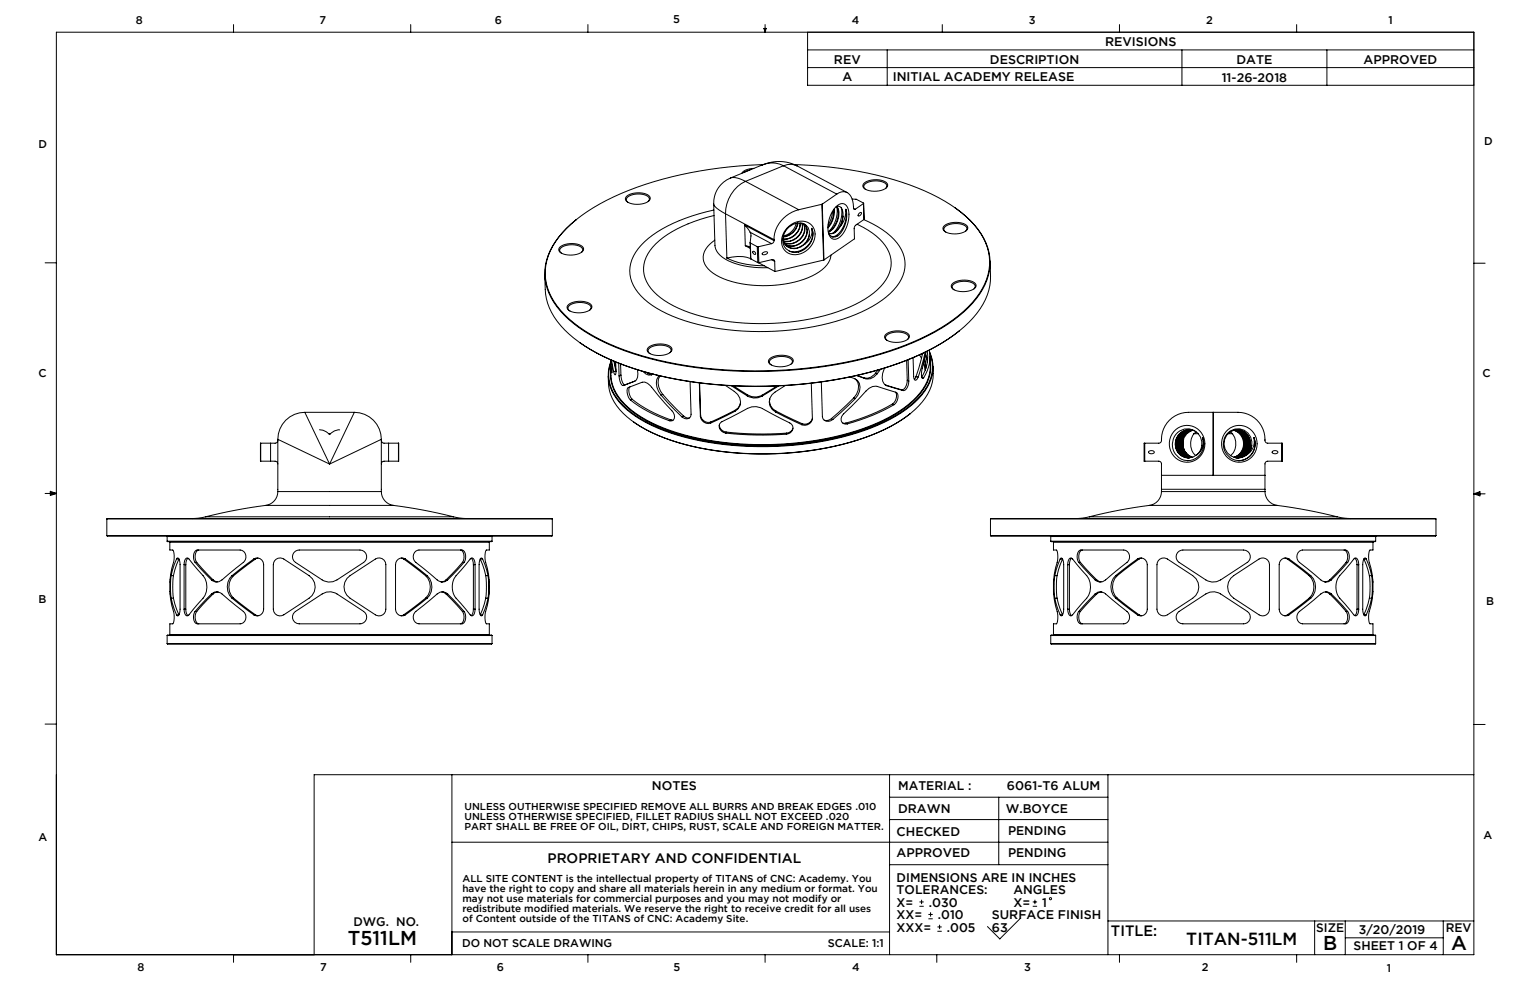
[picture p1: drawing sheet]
<svg xmlns="http://www.w3.org/2000/svg" width="432mm" height="279mm" viewBox="0 0 432 279" stroke-linecap="round" stroke-linejoin="round" font-family="sans-serif">
<g fill="none" stroke="#000" stroke-width=".28">
<path d="M15.9 9.1h400.1v260.3h-400.1zM65.9 6.9v2.2M115.9 6.9v2.2M165.9 6.9v2.2M215.6 8h.6l-.3 1.1zM215.7 8l.2 1.1M215.9 6.9v2.2M216 8l-.1 1.1M227.9 9.1v15h188.1M227.9 14.1h188.1M227.9 19.1h188.1M250.4 14.1v10"/>
<path d="M265.9 6.9v2.2M315.9 6.9v2.2M333.6 14.1v10M365.9 6.9v2.2M374.5 14.1v10M176.9 55.4a5.7 5.7 0 0 1 6.5 .1 1.28 1.28 0 0 1-1.1 1.7 5.6 5.6 0 0 1-5.6-.6 .9 .9 0 0 1 .2-1.2zM182.9 56.9l.1-.1a1.01 1.01 0 0 0 .2-1 1.01 1.01 0 0 0-.9-.7 5.4 5.4 0 0 0-5.4 .8 .83 .83 0 0 0 .3 1.2M201.4 57.6l.4 11.6a5.6 5.6 0 0 0 3.8 4.4 24.3 24.3 0 0 0 11.1 2M201.4 57.6l.4 .7 .7 .6 2.3 1.4M201.4 57.5v.1M201.5 59.3a45.5 45.5 0 0 0-18.5 8 11.7 11.7 0 0 0-5.2 10.2 13.9 13.9 0 0 0 7.5 9.5 58.1 58.1 0 0 0 28.9 6.6 66.9 66.9 0 0 0 32.1-7.2 17.3 17.3 0 0 0 8.9-9.7 10 10 0 0 0-3.8-10.1l-3.6-2.6-4-2M206.2 50.2a7.7 7.7 0 0 0-4.8 7.3"/>
<path d="M206.2 50.2l.3-.1a5.8 5.8 0 0 1 3.9 1.1M210.4 51.2a10.2 10.2 0 0 0-5.6 9.1M210.4 51.2l15 8M211.6 48l-1.6 .6M212.8 47.5a3.9 3.9 0 0 0-3.5 1.4M215.2 46.5a11.4 11.4 0 0 1 9.7 .3l14.2 7.5M221.1 46.8a4.1 4.1 0 0 1 3.8 0M221.1 46.8a6.9 6.9 0 0 0-6-.2l-8.9 3.6M221.1 46.8l-10.7 4.4M221.1 46.8l15.1 8M224.2 46.4a99.3 99.3 0 0 1 38.7 8.4 32.1 32.1 0 0 1 14.6 12.3 14.8 14.8 0 0 1-2.1 17 46.5 46.5 0 0 1-19.8 13.3 124.1 124.1 0 0 1-76.9 2.2 46 46 0 0 1-20.4-12 15.1 15.1 0 0 1-.6-20.7 46.5 46.5 0 0 1 19.8-13.2 116 116 0 0 1 37.9-7.3M225.4 59.2a9 9 0 0 0-7 8.4"/>
<path d="M232 57.7l-6.6 1.5M232 57.7l.4 15.7M232.1 57.6l-.1 .1M232.1 57.6l.4 15.8M235 59.7l-.4 1.9-.9 1.9M235.3 59.2a6.5 6.5 0 0 1-1.6 4.9M235.4 59a6.6 6.6 0 0 1-1.7 5.3M235.9 58.4a1.88 1.88 0 0 1 2-.9 1.88 1.88 0 0 1 1.5 1.6 8.1 8.1 0 0 1-3.2 8.3 1.82 1.82 0 0 1-2.4-1.8 8.9 8.9 0 0 1 2.1-7.2zM236 58.4l.7-.2a2.25 2.25 0 0 1 1.2 2.8M236.1 58.3a5 5 0 0 1-.7 5.7l-.8 .9-.8 .5M236.2 54.8a2.71 2.71 0 0 1 2.9-.5 2.71 2.71 0 0 1 1.6 2.5l.2 1.9a.31 .31 0 0 0 .1 .4 .31 .31 0 0 0 .4 0M236.2 54.8l-4.1 2.8"/>
<path d="M236.2 58.4a7.9 7.9 0 0 1-2.4 7M236.2 58.3a4.1 4.1 0 0 1 .2 4.1 4.8 4.8 0 0 1-2.6 3.1M237.4 58.6a7.8 7.8 0 0 1-2.3 7.1M238.7 59.1a7.4 7.4 0 0 1-3.2 7.6l-.6 .1M238.7 59.1a7.7 7.7 0 0 1-2.3 7.5 1.64 1.64 0 0 1-2.6-.8M238.7 59.1l-.3 2.6-1.3 2.2M240.5 56.2h1.2l2 1.2M240.9 58.8l.5 .3M243.7 57.4l-2.3 1.7M243.7 57.4l.1 4.5M243.9 51.7a5.7 5.7 0 0 1 6.5 .1 1.28 1.28 0 0 1-1.1 1.7 5.6 5.6 0 0 1-5.6-.6 .9 .9 0 0 1 .2-1.2zM249.9 53.2l.1-.1a1.01 1.01 0 0 0 .2-1 1.01 1.01 0 0 0-.9-.7 5.4 5.4 0 0 0-5.4 .8 .83 .83 0 0 0 .3 1.2"/>
<path d="M269.5 58.6a22.5 22.5 0 0 1 9.6 12.5 16 16 0 0 1-4.6 14.4 51.5 51.5 0 0 1-21.1 12.9 125.8 125.8 0 0 1-72.4 2.1 51 51 0 0 1-21.8-11.5 15.5 15.5 0 0 1-4.5-16.8 25.2 25.2 0 0 1 8-10.3M12.7 74.2h3.2M158.1 69.7a5.7 5.7 0 0 1 6.5 .1 1.28 1.28 0 0 1-1.2 1.8 5.6 5.6 0 0 1-5.6-.7 .9 .9 0 0 1 .3-1.2zM164.1 71.2l.1-.1a1.01 1.01 0 0 0 .2-1 1.01 1.01 0 0 0-.9-.6 5.4 5.4 0 0 0-5.4 .7 .83 .83 0 0 0 .2 1.2M201.5 60.8a36.6 36.6 0 0 0-16.4 8 9 9 0 0 0-2.6 10.7 19.2 19.2 0 0 0 10.5 8.2 67.8 67.8 0 0 0 46.8-1 21.2 21.2 0 0 0 10.8-8.6 8.5 8.5 0 0 0-2.3-10.6l-3.3-2.5-3.1-1.7M201.7 67.8a5.7 5.7 0 0 0-3.1 6.1 8.9 8.9 0 0 0 5.6 4.8 34.2 34.2 0 0 0 26-1.4 7.2 7.2 0 0 0 4.3-5.3M204.8 60.3l13.6 7.3M204.8 60.3l.3 12.5M205.1 72.8h.1a9.9 9.9 0 0 1 6.7 .2M205.1 72.8a22.9 22.9 0 0 0 10.6 2.2M210.2 63.5l1.5 2.1M210.2 63.5l8.3 4.4"/>
<path d="M210.2 63.5l.1 5.9M210.3 69.4l1.1 .2 .3 .3M210.3 69.4l1.5 .7M211.7 68.5l.1 4.5M211.7 68.5l.1 .1M211.7 65.6l.2 .9-.2 2M211.7 65.6l6.1 3.2M211.8 68.6l1.9 1M211.8 68.6l.1 4.5M211.8 73l.1 .1M211.9 73.1l2 1M212.5 71a.5 .5 0 0 1 .6 .2 .5 .5 0 0 1-.1 .6l-.5-.4z"/>
<path d="M213.7 69.6h.3M213.7 69.6l.2 4.5M213.9 74.1h.3M214 69.6l.2 4.5M214.1 74.2l4.6 2.4M215.2 71.4a.87 .87 0 0 1 1.4 0 .91 .91 0 0 1-1.5 .2zM217.7 73.3l.9 .5M217.8 68.8l-3.8 .8M218.4 67.6l.1 .3M218.5 67.9l-.2 .5-.5 .4M218.6 73.8l-.1-.4-.5-.2-3.8 .9M218.6 73.8l.1 2.8"/>
<path d="M221 67.4a3.3 3.3 0 0 0 5.1 2.3l1.1-.8M221.1 68a4.4 4.4 0 0 0 5.2-5 4.3 4.3 0 0 1-5.2 5.1M222.2 64.3a4.7 4.7 0 0 1 7.2-.3 5.6 5.6 0 0 1-4.1 7.8 3.8 3.8 0 0 1-4-1.3 3.8 3.8 0 0 1-.4-4.1zM224.7 63.1a4.7 4.7 0 0 1-3.6 3.5M225.1 63a4.5 4.5 0 0 1-4 3.8M225.2 62.9a4.4 4.4 0 0 1-4.1 4M225.8 63a4.4 4.4 0 0 1-4.8 4.5M225.9 63a4.4 4.4 0 0 1-4.9 4.5M226.7 63.2a4.1 4.1 0 0 1-3.3 5.5l-1.2 .1-1-.3a4.2 4.2 0 0 0 4.5-.8 4.2 4.2 0 0 0 1.2-4.5M227 63.2a4 4 0 0 1-2.9 6.2h-1.2l-1.3-.5a4.2 4.2 0 0 0 4.7-.5 4.2 4.2 0 0 0 1.2-4.6l-.4-.4M228.4 66.2a4.5 4.5 0 0 1-1.2 2.7M228.4 66.2a4.2 4.2 0 0 1-6.6 3"/>
<path d="M229.1 64.4a4.3 4.3 0 0 1-1.9 4.5M229.1 64.4a5.1 5.1 0 0 1-6.2 6.5 4.1 4.1 0 0 1-.2-6.8 3.6 3.6 0 0 1 5.4 .1l.3 1.1v.9M229.1 64.4a5.2 5.2 0 0 1-6.4 6.4M232.4 73.4l-13.7 3.2M232.5 73.4h-.1M237.1 63.9a3.5 3.5 0 0 1-2.8 2.1l-.5-.3M237.9 61l-.2 1.5-.6 1.4M237.9 61a5.4 5.4 0 0 1-3.3 4.9l-.5-.1M242.5 60.2a.37 .37 0 0 1 .6-.2 .37 .37 0 0 1-.2 .6l-.1 .1a.37 .37 0 0 1-.6 .2 .37 .37 0 0 1 .2-.6zM243.8 61.9l-2.3 1.7-.3 .4v3.4l-8.7 6M266.5 63.7a5.7 5.7 0 0 1 6.5 .1 1.28 1.28 0 0 1-1.1 1.8 5.6 5.6 0 0 1-5.6-.6 .9 .9 0 0 1 .2-1.3zM268.9 80a5.7 5.7 0 0 1 6.4 .1 1.28 1.28 0 0 1-1.1 1.8 5.6 5.6 0 0 1-5.6-.7 .9 .9 0 0 1 .3-1.2z"/>
<path d="M272.5 65.2h.1a1.01 1.01 0 0 0 .2-1.1 1.01 1.01 0 0 0-.9-.6 5.4 5.4 0 0 0-5.4 .7 .83 .83 0 0 0 .3 1.2M279.4 73.7l.1 4.2a17.5 17.5 0 0 1-6 13 56.7 56.7 0 0 1-22.3 12.4 126.4 126.4 0 0 1-70.1 1.4 51 51 0 0 1-21.7-11.6 17.2 17.2 0 0 1-5.5-11.4l-.1-4.1M416 74.3h3.1M160.4 86a5.7 5.7 0 0 1 6.5 .1 1.28 1.28 0 0 1-1.1 1.8 5.6 5.6 0 0 1-5.6-.7 .9 .9 0 0 1 .2-1.2zM166.5 87.5v-.1a1.01 1.01 0 0 0 .2-1 1.01 1.01 0 0 0-.9-.7 5.4 5.4 0 0 0-5.3 .8 .83 .83 0 0 0 .2 1.2M183 98a5.7 5.7 0 0 1 6.5 .1 1.28 1.28 0 0 1-1.1 1.8 5.6 5.6 0 0 1-5.6-.6 .9 .9 0 0 1 .2-1.3zM189.1 99.5a1.01 1.01 0 0 0 .2-1.1 1.01 1.01 0 0 0-.9-.6 5.4 5.4 0 0 0-5.3 .7 .83 .83 0 0 0 .2 1.2M250 94.3a5.7 5.7 0 0 1 6.5 .1 1.28 1.28 0 0 1-1.1 1.8 5.6 5.6 0 0 1-5.6-.6 .9 .9 0 0 1 .2-1.3zM256.1 95.9v-.1a1.01 1.01 0 0 0 .2-1.1 1.01 1.01 0 0 0-.9-.6 5.4 5.4 0 0 0-5.3 .7 .83 .83 0 0 0 .2 1.2M260.4 99.9l-1.9 6.4M261.1 99.4l-1.9 7M261.2 99.9l.6 1.9"/>
<path d="M261.4 99.3l-1.3 5.7 .1 1.5 .1 .3 .4-.2M261.7 99.1a10.4 10.4 0 0 1-1.5 7.3M262.3 98.8a10.6 10.6 0 0 1-1.6 7.8M262.4 99.4a11 11 0 0 1-2.2 12 38.9 38.9 0 0 1-18.3 10.8 91.4 91.4 0 0 1-52.6 0 31.7 31.7 0 0 1-15.3-9.7 10.6 10.6 0 0 1-1.6-10.4M262.4 99.6a11 11 0 0 1-2.3 11.7 38.8 38.8 0 0 1-18.3 10.7 91.2 91.2 0 0 1-52.4 .1 31.6 31.6 0 0 1-15.3-9.7 10.6 10.6 0 0 1-1.8-10M270.7 93.4a69.2 69.2 0 0 1-27 12.1 127 127 0 0 1-62.5-.8 58.4 58.4 0 0 1-17.5-8M274.9 81.5h.1a1.01 1.01 0 0 0 .1-1.1 1.01 1.01 0 0 0-.8-.6 5.4 5.4 0 0 0-5.4 .7 .83 .83 0 0 0 .2 1.2M86 116.4l7 14.6M86 116.4a7.6 7.6 0 0 0-7.6 7.6M86 116.4h14M100 116.4a7.6 7.6 0 0 1 7.6 7.6M100 116.4l-7 14.6"/>
<path d="M172.4 101.6l-.1 1.4 .3 2M172.5 101.6l.2 3.6-.1-.2M172.6 105h.1M172.6 101.7l.6 3.1M173.3 102l.5 2.8h-.6M173.7 102.1l-.3 .8M173.8 102.2v3.1l-.1 .5-.5-1M173.8 102.4l-.3 .8M173.8 104.1v.4M174.6 102.5l.1 3.6M174.7 106.1l.2 1.4a1.4 1.4 0 0 0 1 1.3M175.1 102.7l.1 3.2"/>
<path d="M175.2 105.9l.4 1.7a.98 .98 0 0 0 .8 1M175.2 105.9l-.5 .2M175.3 102.8l-.1 .2M176.4 108.6l-.5 .2M177.8 109.2a3.1 3.1 0 0 0 .6 3.5M177.9 112.9a2.98 2.98 0 0 1-.6-3.5l3.9-1.5a2.84 2.84 0 0 1 2.7 1.4l3.7 4.5a5.6 5.6 0 0 1 2.8 3.8 1.08 1.08 0 0 1-1.5 1.1M177.9 112.9a36.8 36.8 0 0 0 11 5.8M178.4 112.7a36.3 36.3 0 0 0 11 5.8M178.4 112.7l-.5 .2M179.2 107.6l-2.8 1M179.9 104.3a2.62 2.62 0 0 1-1.9 3.7l-2.1 .8M181.5 104.8a2.07 2.07 0 0 0 2.8 .8h-1.1l-.7-.5"/>
<path d="M186.2 106a3.8 3.8 0 0 0 .4 5.5M186.3 106.1a4.2 4.2 0 0 0 .8 5.2M186.6 111.5l5.8 6.1M187.1 111.3l5.8 6.1M187.1 111.3l-.5 .2M189.4 118.5l.5 .1M189.4 118.5l-.5 .2M192.9 117.4l.6 .4 1 .2M192.9 117.4l-.5 .2M194.8 107.7l.2 9.2a1.41 1.41 0 0 1-1 1.3 1.41 1.41 0 0 1-1.6-.6M197.4 108.1l.3 9.4M197.4 108.1l.3 9.1"/>
<path d="M197.7 117.5a2.23 2.23 0 0 0 2.9 1.9M197.7 117.2a2.24 2.24 0 0 0 2.9 1.9M197.7 117.2v.3M200.6 119.1v.3M203 119.9a2.04 2.04 0 0 0 1.9 2M204.7 108.8a9.6 9.6 0 0 1 4.1 3.5 2.95 2.95 0 0 1-1.4 3.8M206.4 108.9l4.5 2.8M207 108.9l4 2.5M207.4 116.1l-6.8 3.3M207.5 115.8l-6.9 3.3M207.5 115.8l-.1 .3M209 113.7l-.7 1.4-.8 .7"/>
<path d="M210.9 111.7a4.1 4.1 0 0 0 4.2 .1M211 111.4a4 4 0 0 0 4.1 .1M211 111.4l-.1 .3M215.1 111.5v.3M217.3 112.6a3.1 3.1 0 0 0 1.7 3.4M217.3 101.2a5.7 5.7 0 0 1 6.4 .1 1.28 1.28 0 0 1-1.1 1.8 5.6 5.6 0 0 1-5.6-.6 .9 .9 0 0 1 .3-1.3zM218.9 116.3l7.4 3.6M219 116l7.3 3.6M219 116l-.1 .3M219.3 108.9l-4.2 2.6M219.8 108.9l-4.7 2.9M221.6 108.8a9.6 9.6 0 0 0-4.3 3.6 3.2 3.2 0 0 0 1.6 3.9"/>
<path d="M223.3 102.7h.1a1.01 1.01 0 0 0 .1-1.1 1.01 1.01 0 0 0-.8-.6 5.4 5.4 0 0 0-5.4 .7 .83 .83 0 0 0 .2 1.2M226.3 119.6v.3M229 108.2l.3 9.9a2.16 2.16 0 0 1-3 1.8M229.2 118.2a2.19 2.19 0 0 1-2.9 1.4M231.8 107.8l.3 9.8a1.65 1.65 0 0 0 1.2 1.4 1.65 1.65 0 0 0 1.7-.6M234.6 118.2a2.07 2.07 0 0 1-2 .4M234.6 118.2l.4 .2M237.9 119.4h.8M238.7 119.4l.4 .2M239.9 106.4a3.2 3.2 0 0 1 2.7 1.9 3.2 3.2 0 0 1-.5 3.3l-.7 .9M241 112.3l-6.4 5.9M241 112.3l.4 .2"/>
<path d="M241.3 106.9a3.5 3.5 0 0 1-.3 5.4M241.4 112.5l-6.4 5.9M241.7 106l2.6 .9M241.9 106l2 .7M243.9 106.7l.4 .2M247.1 105.3a3.1 3.1 0 0 1-3.2 1.4M247.1 105.3l.4 .3M247.5 105.6a2.94 2.94 0 0 1-3.2 1.3M247.8 104.4l-.7 .9M248.5 104.2l-1 1.4M249.7 103.8a4.5 4.5 0 0 0-.1 4.6l.7 .5M250.3 108.9l4.6 1.3"/>
<path d="M250.3 108.9l-.5-.3 4.7 1.4M251.9 114a54.4 54.4 0 0 1-13.2 5.4M251.9 114l.4 .2M252.3 114.2a2.73 2.73 0 0 0 .9-3.3l-3.7-1.2a3.7 3.7 0 0 0-5.1 .7l-6.3 6.4a1.53 1.53 0 0 0-.7 1.9 1.53 1.53 0 0 0 1.7 .9M252.3 114.2a55.2 55.2 0 0 1-13.2 5.4M252.7 110.7a2.53 2.53 0 0 1-.8 3.3M254.5 110l.4 .2M255.9 101.7l.1 5.6M256 107.3v.1a2.33 2.33 0 0 1-1.5 2.6M256 107.3l.5 .3M256.3 101.5l.2 6.1M256.5 107.6l-.1 .5a1.98 1.98 0 0 1-1.5 2.1"/>
<path d="M256.9 116.7a54.3 54.3 0 0 1-23.7 9.8 88.9 88.9 0 0 1-45.7-2.9l-5.1-2.3-3.6-2.2M257.7 101l.2 5.4 .2 .8h.6l.5-.8M258.5 106.3l-.4 .8M258.5 106.3l.7 .1M259.5 100.2l.6 .9M260.2 106.6h.5M260.9 101.5l.2 2.9-.4-1.9M261 101.2l.3 2.8M261.2 100.2l.5 2.1M262.5 100.4a13.4 13.4 0 0 1-4.9 12.7 47.2 47.2 0 0 1-20.4 9.8 89.8 89.8 0 0 1-47.9-1.3 30.1 30.1 0 0 1-14.8-9.7 12.6 12.6 0 0 1-2.2-8.7M262.5 101.7a12.4 12.4 0 0 1-4.5 11.3 46.1 46.1 0 0 1-20.2 9.9 90.4 90.4 0 0 1-48.1-1 31.2 31.2 0 0 1-15.1-9.6 10.8 10.8 0 0 1-2.2-7.8M263.3 103.3a13.3 13.3 0 0 1-5 12.3 48.1 48.1 0 0 1-20.6 9.8 91.6 91.6 0 0 1-48.4-1.2 31.7 31.7 0 0 1-15.2-9.6 12.2 12.2 0 0 1-2.4-8.4"/>
<path d="M342.3 116.4h.2M342.3 116.4h-6.9a7.9 7.9 0 0 0-7.7 8.3l-.7 .4h-3.9M342.3 116.4v17.7M342.5 116.4h6.9a7.9 7.9 0 0 1 7.7 8.3l.7 .4h3.9M342.5 116.4v17.7M12.7 139.3h3.2M14.2 139l1.7 .3M14.2 138.7l1.7 .6-1.7 .5zM15.9 139.3l-1.7 .2M73.6 125.1v5.1M73.6 125.1h2.8M73.6 130.2h2.8"/>
<path d="M76.4 130.2h.5a1.29 1.29 0 0 1 1.5 .7M76.4 125.1v5.1M78.4 138.7a3.9 3.9 0 0 1-3.4 3.9M78.4 124l14.6 7M78.4 124.3a1.3 1.3 0 0 1-1.7 .8h-.3M78.4 138.7h29.2M78.4 124v14.7M90.2 121.3l1 .1 1.6 1M92.8 122.4h.5M92.8 122.4l.2 .3 .3-.3M95.9 121.3a3.5 3.5 0 0 0-2.6 1.1M107.6 138.7a3.9 3.9 0 0 0 3.5 3.9"/>
<path d="M107.6 124l-14.6 7M107.6 124.3a1.41 1.41 0 0 0 1.7 .8h.4M107.6 124v14.7M109.7 130.2h-.7a1.09 1.09 0 0 0-1.4 .7M109.7 125.1v5.1M109.7 125.1h2.8M109.7 130.2h2.8M112.5 125.1v5.1M204.9 122.2a1.77 1.77 0 0 1-1.8-1.2 1.77 1.77 0 0 1 .6-2l7.3-3.8a4.4 4.4 0 0 1 4.2 .1l7.7 4.1a1.7 1.7 0 0 1 .8 1.9 1.7 1.7 0 0 1-1.8 1.2M204.9 122.2a95.2 95.2 0 0 0 17 .3M204.9 121.9a93.9 93.9 0 0 0 17.1 .3M204.9 121.9v.3"/>
<path d="M222 122.2l-.1 .3M223.8 120.9a1.96 1.96 0 0 1-1.8 1.3M323.1 130.2h3.9l.5 .1 .3 .6v3.2M323.1 125.1h-.2v5.1h.2M323.1 125.1v5.1M324.3 127.4a.87 .87 0 0 1 1.4 .4 .87 .87 0 0 1-.8 .3 .87 .87 0 0 1-.7-.6zM327.8 138.7a3.9 3.9 0 0 1-3.4 3.9M327.8 138.1h29.2M327.8 134.1v4M327.8 138.7h29.2M327.8 138.1v.6M327.8 134.1h14.5"/>
<path d="M331.3 121.8a5.1 5.1 0 0 1 8.1 .8 5.1 5.1 0 0 1-3 7.7 5.2 5.2 0 0 1-5.7-2.4 5.2 5.2 0 0 1 .6-6.1zM332.4 122a4.1 4.1 0 0 1 5.8 .5 4.1 4.1 0 0 1-.4 5.9 4.3 4.3 0 0 0 1.6-4.9 4.5 4.5 0 0 1-2.4 6.1 4.5 4.5 0 0 1-6-2.8 4.6 4.6 0 0 1 1.4-4.8zM335.1 130h.2M335.7 121.3a4 4 0 0 0-4 3.9 4 4 0 0 0 3.7 4M335.8 129.2a4 4 0 0 1-3.3-4 4 4 0 0 1 3.5-3.9 4 4 0 0 0-3.9 3.7 4 4 0 0 0 3.4 4.2M335.8 121.3a4 4 0 0 0-3.7 3.9 4 4 0 0 0 3.5 4M336 121.7l.5-.3a3.9 3.9 0 0 0-3.1 3.8 3.9 3.9 0 0 0 2.9 3.9M336 121.7a4 4 0 0 0-2.3 3.8 4 4 0 0 0 2.7 3.6M336.1 129.1a4 4 0 0 1-3.1-3.9 4 4 0 0 1 3.2-3.8 4 4 0 0 0-3.3 3.7 4 4 0 0 0 3 4.1M336.2 121.3a4 4 0 0 0-3.7 3.8 4 4 0 0 0 3.2 4.1M336.3 121.4a4 4 0 0 0-3 3.8 4 4 0 0 0 2.9 3.9M336.5 129.1a3.9 3.9 0 0 1-2.4-5.2 4 4 0 0 0 2.5 5.2"/>
<path d="M336.6 121.4l-.6 .3M336.9 122.4h1.2M337.2 121.6a3.9 3.9 0 0 0-5.5 3.3 3.9 3.9 0 0 0 4.9 4.1l1.2-.6M337.6 121.9a4.4 4.4 0 0 0-.1 6.6M342.3 134.1h.2M342.5 134.1h14.5M346 121.8a5.1 5.1 0 0 1 8.1 .8 5.1 5.1 0 0 1-2.9 7.7 5.2 5.2 0 0 1-5.7-2.4 5.2 5.2 0 0 1 .5-6.1zM346.7 122.4h1.2M347.2 121.9l.6 .5M347.8 122.4a4.6 4.6 0 0 1-.5 6.2M348.1 121.4a4 4 0 0 1 2.9 3.8 4 4 0 0 1-2.7 3.9M348.3 121.4a4 4 0 0 1 2.9 3.8 4 4 0 0 1-2.8 3.9 4 4 0 0 0 2.8-3.9 4 4 0 0 0-2.9-3.8"/>
<path d="M348.5 121.3a4 4 0 0 1 3.5 3.9 4 4 0 0 1-3.3 4M348.5 121.4a4 4 0 0 1 3.1 3.8 4 4 0 0 1-3.1 3.9M348.6 121.4a4 4 0 0 1 3.1 3.9 4 4 0 0 1-3.2 3.8M348.7 121.3a4 4 0 0 1 3.8 3.8 4 4 0 0 1-3.5 4.1M348.8 121.3a3.9 3.9 0 0 1 3.7 3.9 3.9 3.9 0 0 1-3.6 4M348.9 121.3a4 4 0 0 1 3.2 4.1 4 4 0 0 1-3.5 3.8M349.1 121.3a4 4 0 0 1 3.8 4 4 4 0 0 1-3.7 3.9M351.9 128.4a4 4 0 0 1-6.3-1.9 4 4 0 0 1 4-5.2 4 4 0 0 1 3.3 4.1 4 4 0 0 1-3.8 3.8M353.3 125.7a4 4 0 0 1-1.4 2.7M353.3 125.7a4 4 0 0 1-4 3.5M353.9 123.5a4.5 4.5 0 0 1-2 4.9M353.9 123.5a4.6 4.6 0 0 1-2 6 4.6 4.6 0 0 1-6.1-1.7 4.6 4.6 0 0 1 1.5-6.2 4 4 0 0 1 4.3 .1 4 4 0 0 1 1.7 4"/>
<path d="M353.9 123.5a4.8 4.8 0 0 1-4.4 6.5M357 138.7a3.9 3.9 0 0 0 3.4 3.9M357 134.1v4M357 138.1v.6M359.1 127.4a.87 .87 0 0 1 1.5 .4 .87 .87 0 0 1-.9 .3 .87 .87 0 0 1-.6-.6zM361.7 130.2h-3.9a.76 .76 0 0 0-.8 .7v3.2M361.7 125.1h.2v5.1h-.2M361.7 125.1v5.1M416 139.4h3.1M416 139.4l1.7-.6v1.1zM416 139.4l1.7 .2M417.7 139.1l-1.7 .3"/>
<path d="M30.2 151.2h125.7M30.2 146.5h125.7M30.2 146.5v4.7M47 151.3l.2 .1M47.2 152.7h91.7M47.2 151.4h91.7M47.2 151.4v1.3M47.8 152.9l.1 .1M47.9 153v2.2h.9a5.1 5.1 0 0 1 .2 3.5l-.8 3.3-.3 2.2 .3 5.1 .8 3.3a4.8 4.8 0 0 1-.2 3.5h-.9v3M47.9 153h90.2M49.8 157.8l.2-.3a.86 .86 0 0 1 .8 1.1v13.9a1.02 1.02 0 0 1-.8 1.3l-.2-.3M49.8 157.8l-1.5 4.7"/>
<path d="M49.8 157.8h.7l-1.6 4.7M52 159.4a1.76 1.76 0 0 1 .9-1.9l3 3.4a5.8 5.8 0 0 1 0 9.5l-2.6 3.1-.6 .3a1.91 1.91 0 0 1-.7-1.9M52 159.4v12.5M52 159.4h.4M52.4 159.4v12.5M53.1 157.5a1.98 1.98 0 0 0-.7 1.9M55.1 158.7a2.36 2.36 0 0 1 .6-3.5h12.1a1.97 1.97 0 0 1 1.6 1.5 1.97 1.97 0 0 1-.7 2l-6.1 5a2.05 2.05 0 0 1-2.9 0M55.1 158.7l4.6 5M55.1 158.7h.4M55.5 158.7l4.6 5M56.1 155.2a2.24 2.24 0 0 0-.7 3.3l.1 .2M58.1 145.9l-4 .4"/>
<path d="M58.1 145.9h69.9M71.6 157.8a1.81 1.81 0 0 1 2.8 1.6v12.5a1.81 1.81 0 0 1-2.8 1.6M71.6 157.8l-6.1 4.7M71.6 157.8h.5M72.1 157.8l-6.2 4.7M72.8 157.5l-.7 .3M75 142.6a142.2 142.2 0 0 0-16.9 3.3M75 142.6h36.1M77.5 158.2a1.9 1.9 0 0 1 2.6-.4l7.1 4.7a3.8 3.8 0 0 1 0 6.3l-7.1 4.7a1.91 1.91 0 0 1-3-1.6v-12.5zM83 155.9l.4-.4 1-.3h17.2a1.9 1.9 0 0 1 1.8 1.4 1.9 1.9 0 0 1-.8 2.1l-7.5 5a3.8 3.8 0 0 1-4.2 0l-7.5-5a1.9 1.9 0 0 1-.4-2.8zM111.1 142.6a142.2 142.2 0 0 1 16.9 3.3M113.2 157.5l.7 .3"/>
<path d="M113.9 157.8l6.2 4.7M113.9 157.8h.5M114.4 157.8l6.1 4.7M114.4 157.8a1.8 1.8 0 0 0-1.9-.1 1.8 1.8 0 0 0-.9 1.7v12.5a1.82 1.82 0 0 0 2.8 1.6M128 145.9l3.9 .4M129.9 155.2a2.37 2.37 0 0 1 .6 3.5M130.5 158.7l-4.6 5M130.5 158.7h.5M131 158.7l.1-.2a2.78 2.78 0 0 0-.4-3.2l-12.4-.1a1.96 1.96 0 0 0-1.6 1.5 1.96 1.96 0 0 0 .7 2l6 5a2.07 2.07 0 0 0 2.9 0M131 158.7l-4.7 5M133 157.5l.4 .7 .2 1.2M133.6 159.4v12.5"/>
<path d="M133.6 159.4h.5M134.1 159.4v-.1a1.42 1.42 0 0 0-1.1-1.8l-2.8 3.4a5.8 5.8 0 0 0-2.5 5.3l.2 1.2a6.9 6.9 0 0 0 2.3 3l2.9 3.4a1.47 1.47 0 0 0 1-1.9M134.1 159.4v12.5M136.2 157.8l1.5 4.7M136.2 157.8l-.3-.3a1.58 1.58 0 0 0-.7 1.9v12.6a1.53 1.53 0 0 0 .8 1.8l.2-.3M136.2 157.8h-.7l1.6 4.7M138.1 153v2.2h-.8a4.8 4.8 0 0 0-.2 3.5l.8 3.3 .2 2.2a24.9 24.9 0 0 1-1.2 9.1v1.2l.2 1.4 1 .2v3M138.2 152.9l-.1 .1M138.9 151.4v1.3M139 151.3l-.1 .1M155.9 146.5v4.7M279.5 151.2h125.8"/>
<path d="M279.5 146.5h125.8M279.5 146.5v4.7M296.4 151.3l.2 .1M296.6 152.7h91.6M296.6 151.4h91.6M296.6 151.4v1.3M297.2 152.9l.1 .1M297.3 153v2.2h.8a5.1 5.1 0 0 1 .3 3.5l-.9 3.3-.2 2.2 .2 5.1 .9 3.3a4.8 4.8 0 0 1-.3 3.5h-.8v3M297.3 153h90.2M299.2 157.8l.4-.3a2.25 2.25 0 0 1 .6 1.9v13.1a1.26 1.26 0 0 1-.7 1.3l-.3-.3M299.2 157.8l-1.5 4.7M299.2 157.8h.7l-1.6 4.7"/>
<path d="M301.3 159.4a1.76 1.76 0 0 1 1-1.9l3 3.4a5.8 5.8 0 0 1 0 9.5l-2.6 3.1-.6 .3a1.91 1.91 0 0 1-.8-1.9M301.3 159.4h.5M301.3 159.4v12.5M301.8 159.4v12.5M302.5 157.5a1.98 1.98 0 0 0-.7 1.9M304.5 158.7a2.36 2.36 0 0 1 .5-3.5h12.2a1.97 1.97 0 0 1 1.5 1.5 1.97 1.97 0 0 1-.6 2l-6.1 5a2.05 2.05 0 0 1-2.9 0M304.5 158.7l4.6 5M304.5 158.7h.4M304.9 158.7l4.6 5M305.5 155.2a2.24 2.24 0 0 0-.8 3.3l.2 .2M307.4 145.9l-3.9 .4M307.4 145.9h70"/>
<path d="M321 157.8a1.81 1.81 0 0 1 2.8 1.6v12.5a1.81 1.81 0 0 1-2.8 1.6M321 157.8l-6.1 4.7M321 157.8h.5M321.5 157.8l-6.2 4.7M322.2 157.5l-.7 .3M324.4 142.6a142.2 142.2 0 0 0-17 3.3M324.4 142.6h36M326.9 158.2a1.9 1.9 0 0 1 2.6-.4l7.1 4.7a3.8 3.8 0 0 1 0 6.3l-7.1 4.7a1.91 1.91 0 0 1-3-1.6v-12.5zM332.3 155.9l.5-.4 1-.3h17.2a1.9 1.9 0 0 1 1.8 1.4 1.9 1.9 0 0 1-.8 2.1l-7.5 5a3.8 3.8 0 0 1-4.2 0l-7.5-5a1.9 1.9 0 0 1-.5-2.8zM360.4 142.6a142.2 142.2 0 0 1 17 3.3M362.6 157.5l.7 .3M363.3 157.8l6.2 4.7"/>
<path d="M363.3 157.8h.5M363.8 157.8l6.1 4.7M363.8 157.8a1.8 1.8 0 0 0-1.9-.1 1.8 1.8 0 0 0-.9 1.7v12.5a1.82 1.82 0 0 0 2.8 1.6M377.4 145.9l3.9 .4M379.3 155.2a2.37 2.37 0 0 1 .6 3.5M379.9 158.7l-4.6 5M379.9 158.7h.4M380.3 158.7l-4.6 5M380.3 158.7l.2-.2a2.78 2.78 0 0 0-.4-3.2l-12.5-.1a1.96 1.96 0 0 0-1.6 1.5 1.96 1.96 0 0 0 .7 2l6.1 5a2.07 2.07 0 0 0 2.9 0M382.4 157.5l.4 .7 .2 1.2M383 159.4h.5M383 159.4v12.5"/>
<path d="M383.5 159.4v-.1a1.42 1.42 0 0 0-1.1-1.8l-2.9 3.4a5.8 5.8 0 0 0-2.5 5.3l.3 1.2a6.9 6.9 0 0 0 2.2 3l3 3.4a1.47 1.47 0 0 0 1-1.9M383.5 159.4v12.5M385.6 157.8l1.5 4.7M385.6 157.8a.35 .35 0 0 0-.4-.3 .35 .35 0 0 0-.3 .3l-.3 1.6v12.6a1.84 1.84 0 0 0 .7 1.8l.3-.3M385.6 157.8h-.7l1.6 4.7M387.5 153v2.2h-.8a4.8 4.8 0 0 0-.3 3.5l.8 3.3 .3 2.2-.3 5.1-.8 3.3a5.1 5.1 0 0 0 .3 3.5h.8v3M387.6 152.9l-.1 .1M388.2 151.4v1.3M388.4 151.3l-.2 .1M405.3 146.5v4.7M47.2 179.4h91.7M47.2 179.4v2.2"/>
<path d="M47.9 179.1l-.1 .1M47.9 179.1h90.2M48.3 162.5l-.2 3.1 .2 3.2M48.3 168.8l1.5 4.7M48.3 168.8h.6M48.3 162.5h.6M48.9 168.8l1.6 4.7h-.7M48.9 162.5l-.1 3.2 .1 3.1M52 171.9h.4M52.4 171.9l.2 1.2 .4 .6M55.1 172.6h.4M55.5 172.6a2.37 2.37 0 0 0 .6 3.5"/>
<path d="M59.7 167.6a2.07 2.07 0 0 1 2.9 0l6.1 5a1.96 1.96 0 0 1 .7 2 1.96 1.96 0 0 1-1.6 1.5h-12.1a2.24 2.24 0 0 1-.8-3.3l.2-.2M59.7 167.6l-4.6 5M59.7 167.6h.4M59.7 163.7h.4M60.1 163.7l1.3 .5M60.1 167.6l-4.6 5M61.4 167.1h.2M61.4 167l-1.3 .6M65.5 162.5a4.4 4.4 0 0 0 0 6.3M65.5 168.8l6.1 4.7M65.5 168.8h.4M65.5 162.5h.4"/>
<path d="M65.9 162.5a4.4 4.4 0 0 0 0 6.3M65.9 168.8l6.2 4.7M71.6 173.5h.5M72.1 173.5l.7 .3M83.1 172.8l7.8-5.2a3.8 3.8 0 0 1 4.2 0l7.5 5a1.9 1.9 0 0 1 .8 2.1 1.9 1.9 0 0 1-1.8 1.4h-17.2a1.91 1.91 0 0 1-1.7-1.2 1.91 1.91 0 0 1 .4-2.1zM97.9 163.2l.9-.7 7.1-4.7a1.91 1.91 0 0 1 3 1.6v12.5a1.9 1.9 0 0 1-3 1.6l-7.1-4.7a3.8 3.8 0 0 1-.9-5.6zM113.9 173.5l-.7 .3M113.9 173.5h.5M120.1 162.5a4.4 4.4 0 0 1 0 6.3M120.1 168.8l-6.2 4.7M120.1 168.8h.4M120.1 162.5h.4"/>
<path d="M120.5 162.5a4.4 4.4 0 0 1 0 6.3M120.5 168.8l-6.1 4.7M124.4 164.2h.3M124.7 167.1l1.2 .5M125.9 163.7l-1.3 .6M125.9 167.6l4.6 5M125.9 167.6h.4M125.9 163.7h.4M126.3 167.6a2.05 2.05 0 0 0-2.9 0l-6 5a1.97 1.97 0 0 0-.7 2 1.97 1.97 0 0 0 1.6 1.5h12.1a2.36 2.36 0 0 0 .6-3.5M126.3 167.6l4.7 5M130.5 172.6l.2 .2a2.79 2.79 0 0 1-.4 3.1l-.4 .2M130.5 172.6h.5"/>
<path d="M133.6 171.9v.1a1.93 1.93 0 0 1-.6 1.7M133.6 171.9h.5M137.1 162.5l.2 3.1-.2 3.2M137.1 168.8l-1.6 4.7h.7M137.1 168.8h.6M137.1 162.5h.6M137.7 168.8l-1.5 4.7M137.7 162.5l.2 3.2-.2 3.1M138.1 179.1l.1 .1M138.9 179.4v2.2M296.6 179.4h91.6M296.6 179.4v2.2"/>
<path d="M297.3 179.1l-.1 .1M297.3 179.1h90.2M297.7 162.5l-.2 3.1 .2 3.2M297.7 168.8l1.5 4.7M297.7 168.8h.6M297.7 162.5h.6M298.3 168.8l1.6 4.7h-.7M298.3 162.5l-.2 3.2 .2 3.1M301.3 171.9h.5M301.8 171.9l.2 1.2 .4 .6M304.5 172.6h.4M304.9 172.6a2.37 2.37 0 0 0 .6 3.5"/>
<path d="M309.1 167.6l-4.6 5M309.1 167.6a2.07 2.07 0 0 1 2.9 0l6.1 5a1.96 1.96 0 0 1 .7 2 1.96 1.96 0 0 1-1.6 1.5h-12.2a2.24 2.24 0 0 1-.7-3.3l.2-.2M309.1 167.6h.4M309.1 163.7h.4M309.5 163.7l1.2 .5M309.5 167.6l-4.6 5M310.7 167.1h.3M310.8 167l-1.3 .6M314.9 162.5a4.4 4.4 0 0 0 0 6.3M314.9 168.8l6.1 4.7M314.9 168.8h.4M314.9 162.5h.4"/>
<path d="M315.3 168.8l6.2 4.7M315.3 162.5a4.4 4.4 0 0 0 0 6.3M321 173.5h.5M321.5 173.5l.7 .3M332.5 172.8l7.8-5.2a3.8 3.8 0 0 1 4.2 0l7.5 5a1.9 1.9 0 0 1 .8 2.1 1.9 1.9 0 0 1-1.8 1.4h-17.2a1.91 1.91 0 0 1-1.7-1.2 1.91 1.91 0 0 1 .4-2.1zM347.3 163.2l.9-.7 7.1-4.7a1.91 1.91 0 0 1 3 1.6v12.5a1.9 1.9 0 0 1-3 1.6l-7.1-4.7a3.8 3.8 0 0 1-.9-5.6zM363.3 173.5l-.7 .3M363.3 173.5h.5M369.5 162.5a4.4 4.4 0 0 1 0 6.3M369.5 168.8l-6.2 4.7M369.5 168.8h.4M369.5 162.5h.4"/>
<path d="M369.9 168.8l-6.1 4.7M369.9 162.5a4.4 4.4 0 0 1 0 6.3M374 167.1l1.3 .5M375.3 163.7l-1.2 .6-.3-.1M375.3 167.6l4.6 5M375.3 167.6h.4M375.3 163.7h.4M375.7 167.6a2.05 2.05 0 0 0-2.9 0l-6.1 5a1.97 1.97 0 0 0-.7 2 1.97 1.97 0 0 0 1.6 1.5h12.2a2.36 2.36 0 0 0 .5-3.5M375.7 167.6l4.6 5M379.9 172.6l.1 .2a2.79 2.79 0 0 1-.3 3.1l-.4 .2M379.9 172.6h.4M383 171.9v.1a1.93 1.93 0 0 1-.7 1.7"/>
<path d="M383 171.9h.5M386.5 162.5l.2 3.1-.2 3.2M386.5 168.8l-1.6 4.7h.7M386.5 168.8h.6M386.5 162.5h.6M387.1 168.8l-1.5 4.7M387.1 162.5l.2 3.2-.2 3.1M387.5 179.1l.1 .1M388.2 179.4v2.2M47.2 181.6h91.7M296.6 181.6h91.6M12.7 204.4h3.2"/>
<path d="M127.5 218.6v50.8M251.1 218.6v50.8M312.7 218.6v50.8M416 204.5h3.1M416 218.6h-327.3v50.8M127.5 237.7h185.2M251.1 231.3h61.6M251.1 225h61.6M281.9 225v19M251.1 244h61.6M259.5 255.8h1.2M259.5 254.6h1.2"/>
<path d="M260.1 253.9v1.3M262 259.3h1.2M262 258.1h1.2M262.6 257.5v1.2M288 259.1l-5.8 5.9-3.5-3.5M291.5 255.8h1.2M291.5 254.6h1.2M292.1 253.9v1.3M312.7 259.9h103.3M371 259.9v9.5M379.7 259.9v9.5M407.3 259.9v9.5"/>
<path d="M65.9 269.4v2.2M115.9 269.4v2.2M127.5 263h123.6M165.9 269.4v2.2M215.9 269.4v2.2M264.4 269.4v2.2M264.6 262.8h1.2M264.6 261.6h1.2M265.2 261v1.2M315.9 269.4v2.2M365.9 269.4v2.2M379.7 264.7h27.6"/>
<circle cx="296.5" cy="253.6" r=".31"/>
</g>
<g font-size="5.6">
<text x="98.2" y="266.6">T511LM</text>
<text x="373.4" y="268.2">B</text>
<text x="409.6" y="268.2">A</text>
</g>
<text font-size="4.9" x="334.8" y="266.6">TITAN-511LM</text>
<text font-size="4.2" x="313.5" y="264.2">TITLE:</text>
<text font-size="3.9" x="154.5" y="243.5">PROPRIETARY AND CONFIDENTIAL</text>
<g font-size="3.5">
<text x="235.4" y="18">REV</text>
<text x="279.4" y="18">DESCRIPTION</text>
<text x="311.9" y="13">REVISIONS</text>
<text x="348.9" y="18">DATE</text>
<text x="384.8" y="18">APPROVED</text>
<text x="237.8" y="23">A</text>
<text x="251.9" y="23">INITIAL ACADEMY RELEASE</text>
<text x="344.8" y="23.1">11-26-2018</text>
<text x="184" y="223">NOTES</text>
<text x="253.5" y="223.1">MATERIAL :</text>
<text x="284.2" y="223">6061-T6 ALUM</text>
<text x="253.4" y="229.4">DRAWN</text>
<text x="283.8" y="229.4">W.BOYCE</text>
<text x="253" y="235.8">CHECKED</text>
<text x="284.5" y="235.7">PENDING</text>
<text x="253" y="242">APPROVED</text>
<text x="284.5" y="241.8">PENDING</text>
<text x="253.1" y="248.8">DIMENSIONS ARE IN INCHES</text>
<text x="253.1" y="252.3">TOLERANCES:</text>
<text x="253.1" y="255.8">X=</text>
<text x="262.2" y="255.8">.030</text>
<text x="286" y="252.3">ANGLES</text>
<text x="286" y="255.8">X=</text>
<text x="294.2" y="255.8">1</text>
<text x="99.7" y="261.5">DWG. NO.</text>
<text x="253.1" y="262.9">XXX=</text>
<text x="253.1" y="259.4">XX=</text>
<text x="264.7" y="259.4">.010</text>
<text x="267.2" y="262.9">.005</text>
<text x="279.9" y="259.4">SURFACE FINISH</text>
<text x="279.9" y="262.9">63</text>
<text x="371.5" y="263.2">SIZE</text>
<text x="383.5" y="263.5">3/20/2019</text>
<text x="408" y="263.2">REV</text>
<text x="382" y="268.2">SHEET 1 OF 4</text>
</g>
<g font-size="3.2">
<text x="38.3" y="6.8">8</text>
<text x="90.2" y="6.8">7</text>
<text x="139.7" y="6.6">6</text>
<text x="190" y="6.6">5</text>
<text x="240.4" y="6.7">4</text>
<text x="290.4" y="6.8">3</text>
<text x="340.4" y="6.7">2</text>
<text x="391.9" y="6.8">1</text>
<text x="10.9" y="41.7">D</text>
<text x="418.9" y="40.8">D</text>
<text x="10.9" y="106.4">C</text>
<text x="418.4" y="106.5">C</text>
<text x="10.8" y="170.3">B</text>
<text x="419.4" y="170.7">B</text>
<text x="10.8" y="237.3">A</text>
<text x="418.6" y="236.9">A</text>
<text x="130.4" y="267.2">DO NOT SCALE DRAWING</text>
<text x="233.6" y="267.2">SCALE: 1:1</text>
<text x="38.8" y="273.9">8</text>
<text x="90.4" y="273.9">7</text>
<text x="140.2" y="273.9">6</text>
<text x="190.1" y="274">5</text>
<text x="240.5" y="273.9">4</text>
<text x="289" y="274">3</text>
<text x="339.1" y="274">2</text>
<text x="391.4" y="274.2">1</text>
</g>
<g font-size="2.8">
<text x="131.1" y="228.7">UNLESS OUTHERWISE SPECIFIED REMOVE ALL BURRS AND BREAK EDGES .010</text>
<text x="131.1" y="231.6">UNLESS OTHERWISE SPECIFIED, FILLET RADIUS SHALL NOT EXCEED .020</text>
<text x="131.1" y="234.4">PART SHALL BE FREE OF OIL, DIRT, CHIPS, RUST, SCALE AND FOREIGN MATTER.</text>
<text x="130.5" y="248.9">ALL SITE CONTENT is the intellectual property of TITANS of CNC: Academy. You</text>
<text x="130.5" y="251.8">have the right to copy and share all materials herein in any medium or format. You</text>
<text x="130.5" y="254.6">may not use materials for commercial purposes and you may not modify or</text>
<text x="130.5" y="257.4">redistribute modified materials. We reserve the right to receive credit for all uses</text>
<text x="130.5" y="260.2">of Content outside of the TITANS of CNC: Academy Site.</text>
</g>
</svg>
